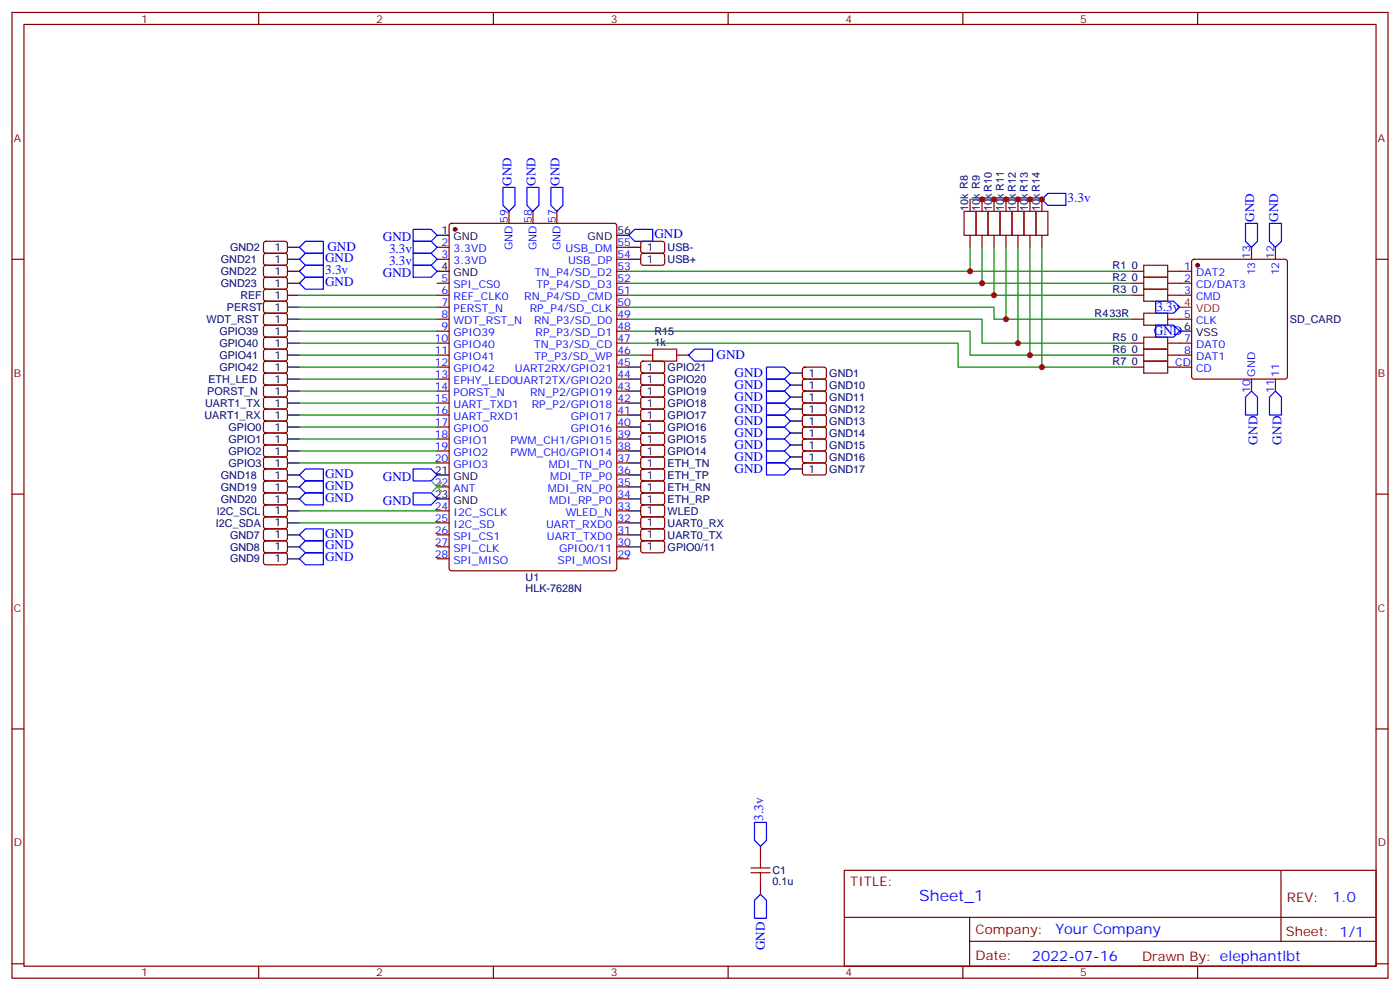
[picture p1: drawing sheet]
<svg xmlns="http://www.w3.org/2000/svg" width="412mm" height="292mm" viewBox="0 0 412 292" stroke-linecap="round" stroke-linejoin="round" font-family="sans-serif">
<g fill="none" stroke="#870000" stroke-width=".35">
<path d="M3.5 3.7h405.4v284.3h-405.4zM7.1 7.2h398.2v277.3h-398.2zM76.2 3.7v3.5M145.3 3.7v3.5M214.5 3.7v3.5M283.6 3.7v3.5M352.8 3.7v3.5M285.8 58.7v3.5M289.3 58.7v3.5M292.8 58.7v3.5M296.3 58.7v3.5M299.9 58.7v3.5"/>
<path d="M303.4 58.7v3.5M306.9 58.7v3.5M3.5 76.3h3.6M77.8 74.8l.5-.2h5.9l.5 .7-.1 2.4-.6 .4-6-.1-.4-.6v-2.1zM77.8 78.3l.5-.2 5.9 .1 .5 .6-.1 2.4-.6 .4h-6l-.4-.7v-2.1zM77.8 71.3l.5-.3 5.9 .1 .5 .7-.1 2.3-.6 .5-6-.1-.4-.6v-2.1zM128.8 76.3h3.5M128.8 72.8h3.5M132.5 66l.5-.2h48l.6 .4 .1 101.2-.5 .6-48.2 .1-.7-.5v-101.1zM149.9 62.2v3.6M157 62.2v3.6M164 62.2v3.6"/>
<path d="M181.7 76.3h3.5M181.7 72.8h3.5M181.7 79.9h3.5M189 74.8l.4-.2h6l.4 .7-.1 2.4-.6 .4-5.9-.1-.5-.6v-2.1zM189 71.3l.4-.3 6 .1 .4 .7-.1 2.3-.6 .5-5.9-.1-.5-.6v-2.1zM285.8 69.3v3.5M289.3 69.3v3.5M292.8 69.3v3.5M296.3 69.3v3.5M299.9 69.3v3.5M303.4 69.3v3.5M306.9 69.3v3.5"/>
<path d="M333.4 79.9h3.5M344 79.9h7M351.2 76.5l.5-.2h26.8l.5 .2 .2 .5v33.9l-.2 .5-.5 .2h-26.8l-.5-.2-.2-.5v-33.9zM368.7 72.8v3.5M375.7 72.8v3.5M405.3 76.3h3.6M77.8 81.8l.5-.2 5.9 .1 .5 .6-.1 2.4-.6 .5-6-.1-.4-.6v-2.2zM77.8 85.4l.5-.2h5.9l.5 .7-.1 2.4-.6 .4-6-.1-.4-.6v-2.1zM77.8 88.9l.5-.2h5.9l.5 .7-.1 2.4-.6 .4h-6l-.4-.7v-2.1zM77.8 92.4l.5-.2 5.9 .1 .5 .6-.1 2.4-.6 .4h-6l-.4-.7v-2.1zM77.8 96l.5-.3 5.9 .1 .5 .6-.1 2.4-.6 .5-6-.1-.4-.6v-2.2zM77.8 99.5l.5-.2h5.9l.5 .7-.1 2.4-.6 .4-6-.1-.4-.6v-2.1z"/>
<path d="M128.8 83.4h3.5M128.8 86.9h3.5M128.8 90.5h3.5M128.8 94h3.5M128.8 97.5h3.5M181.7 83.4h3.5M181.7 86.9h3.5M181.7 90.5h3.5M181.7 94h3.5M181.7 97.5h3.5M333.4 83.4h3.5M333.4 86.9h3.5"/>
<path d="M333.4 94h3.5M344 83.4h7M344 86.9h7M344 94h7M77.8 103l.5-.2 5.9 .1 .5 .6-.1 2.4-.6 .4h-6l-.4-.7v-2.1zM77.8 106.5l.5-.2 5.9 .1 .5 .6-.1 2.4-.6 .5-6-.1-.4-.7v-2.1zM77.8 110.1l.5-.2h5.9l.5 .7-.1 2.4-.6 .4-6-.1-.4-.6v-2.1zM77.8 113.6l.5-.2h5.9l.5 .7-.1 2.4-.6 .4-6-.1-.4-.6v-2.1zM77.8 117.1l.5-.2 5.9 .1 .5 .6-.1 2.4-.6 .4h-6l-.4-.7v-2.1zM128.8 101h3.5M128.8 104.6h3.5M128.8 108.1h3.5"/>
<path d="M128.8 111.6h3.5M128.8 115.1h3.5M128.8 118.7h3.5M181.7 101h3.5M181.7 104.6h3.5M181.7 108.1h3.5M181.7 111.6h3.5M181.7 115.1h3.5M181.7 118.7h3.5M188.7 104.6h3.6M189 117.1l.4-.2 6 .1 .4 .6-.1 2.4-.6 .4h-5.9l-.5-.7v-2.1zM189 113.6l.4-.2h6l.4 .7-.1 2.4-.6 .4-5.9-.1-.5-.6v-2.1z"/>
<path d="M189 110.1l.4-.2h6l.4 .7-.1 2.4-.6 .4-5.9-.1-.5-.6v-2.1zM189 106.5l.4-.2 6 .1 .4 .6-.1 2.4-.6 .5-5.9-.1-.5-.7v-2.1zM199.3 104.6h3.5M236.6 118.9l.5-.2h5.9l.4 .7v2.4l-.7 .4-5.9-.1-.4-.6v-2.1zM236.6 115.4l.5-.3 5.9 .1 .4 .7v2.3l-.7 .5-5.9-.1-.4-.6v-2.1zM236.6 111.8l.5-.2 5.9 .1 .4 .6v2.4l-.7 .4h-5.9l-.4-.7v-2.1zM236.6 108.3l.5-.2h5.9l.4 .7v2.4l-.7 .4h-5.9l-.4-.7v-2.1zM333.4 101h3.5M333.4 104.6h3.5M333.4 108.1h3.5M344 101h7M344 104.6h7"/>
<path d="M344 108.1h7M368.7 111.6v3.5M375.7 111.6v3.5M77.8 120.6l.5-.2 5.9 .1 .5 .6-.1 2.4-.6 .5-6-.1-.4-.6v-2.2zM77.8 124.2l.5-.2h5.9l.5 .7-.1 2.4-.6 .4-6-.1-.4-.6v-2.1zM77.8 127.7l.5-.2h5.9l.5 .7-.1 2.4-.6 .4h-6l-.4-.7v-2.1zM77.8 131.2l.5-.2 5.9 .1 .5 .6-.1 2.4-.6 .4h-6l-.4-.7v-2.1zM77.8 134.8l.5-.3 5.9 .1 .5 .7-.1 2.3-.6 .5-6-.1-.4-.6v-2.1zM77.8 138.3l.5-.2h5.9l.5 .7-.1 2.4-.6 .4-6-.1-.4-.6v-2.1zM128.8 122.2h3.5M128.8 125.7h3.5M128.8 129.3h3.5"/>
<path d="M128.8 132.8h3.5M128.8 136.3h3.5M181.7 122.2h3.5M181.7 125.7h3.5M181.7 129.3h3.5M181.7 132.8h3.5M181.7 136.3h3.5M181.7 139.8h3.5M189 138.3l.4-.2h6l.4 .7-.1 2.4-.6 .4-5.9-.1-.5-.6v-2.1zM189 134.8l.4-.3 6 .1 .4 .7-.1 2.3-.6 .5-5.9-.1-.5-.6v-2.1zM189 131.2l.4-.2 6 .1 .4 .6-.1 2.4-.6 .4h-5.9l-.5-.7v-2.1zM189 127.7l.4-.2h6l.4 .7-.1 2.4-.6 .4h-5.9l-.5-.7v-2.1z"/>
<path d="M189 124.2l.4-.2h6l.4 .7-.1 2.4-.6 .4-5.9-.1-.5-.6v-2.1zM189 120.6l.4-.2 6 .1 .4 .6-.1 2.4-.6 .5-5.9-.1-.5-.6v-2.2zM236.6 136.5l.5-.2 5.9 .1 .4 .6v2.4l-.7 .4h-5.9l-.4-.7v-2.1zM236.6 133l.5-.2h5.9l.4 .7v2.4l-.7 .4-5.9-.1-.4-.6v-2.1zM236.6 129.5l.5-.2h5.9l.4 .7v2.4l-.7 .4-5.9-.1-.4-.6v-2.1zM236.6 125.9l.5-.2 5.9 .1 .4 .6v2.4l-.7 .5-5.9-.1-.4-.6v-2.2zM236.6 122.4l.5-.2 5.9 .1 .4 .6v2.4l-.7 .4h-5.9l-.4-.7v-2.1zM3.5 145.5h3.6M77.8 141.8l.5-.2 5.9 .1 .5 .6-.1 2.4-.6 .4h-6l-.4-.7v-2.1zM77.8 145.3l.5-.2 5.9 .1 .5 .6-.1 2.4-.6 .5-6-.1-.4-.6v-2.2zM77.8 148.9l.5-.2h5.9l.5 .7-.1 2.4-.6 .4-6-.1-.4-.6v-2.1zM77.8 152.4l.5-.2h5.9l.5 .7-.1 2.4-.6 .4h-6l-.4-.7v-2.1z"/>
<path d="M77.8 155.9l.5-.2 5.9 .1 .5 .6-.1 2.4-.6 .4h-6l-.4-.7v-2.1zM77.8 159.5l.5-.3 5.9 .1 .5 .6-.1 2.4-.6 .5-6-.1-.4-.6v-2.2zM128.8 143.4h3.5M128.8 150.4h3.5M128.8 154h3.5M128.8 157.5h3.5M181.7 143.4h3.5M181.7 150.4h3.5M181.7 154h3.5M181.7 157.5h3.5M181.7 146.9h3.5M189 159.5l.4-.3 6 .1 .4 .6-.1 2.4-.6 .5-5.9-.1-.5-.6v-2.2z"/>
<path d="M189 155.9l.4-.2 6 .1 .4 .6-.1 2.4-.6 .4h-5.9l-.5-.7v-2.1zM189 152.4l.4-.2h6l.4 .7-.1 2.4-.6 .4h-5.9l-.5-.7v-2.1zM189 148.9l.4-.2h6l.4 .7-.1 2.4-.6 .4-5.9-.1-.5-.6v-2.1zM189 145.3l.4-.2 6 .1 .4 .6-.1 2.4-.6 .5-5.9-.1-.5-.6v-2.2zM189 141.8l.4-.2 6 .1 .4 .6-.1 2.4-.6 .4h-5.9l-.5-.7v-2.1zM405.3 145.5h3.6M77.8 163l.5-.2h5.9l.5 .7-.1 2.4-.6 .4-6-.1-.4-.6v-2.1zM128.8 161h3.5M128.8 164.5h3.5M181.7 161h3.5M181.7 164.5h3.5M3.5 214.6h3.6"/>
<path d="M405.3 214.6h3.6M224 249.2v3.5M224 259.8v3.5M248.7 256.3h156.6v28.2h-156.6zM377.3 256.3v20.9M248.7 270.1h156.5M285.6 277.2h119.6M285.6 270.1v14.1M3.5 283.8h3.6M76.2 284.5v3.5M145.3 284.5v3.5M214.5 284.5v3.5"/>
<path d="M283.6 284.5v3.5M352.8 284.5v3.5M405.3 283.8h3.6"/>
</g>
<g fill="#870000" stroke="#870000" stroke-width=".35">
<circle cx="134.1" cy="67.5" r=".53"/>
<circle cx="352.8" cy="78.1" r=".53"/>
</g>
<g fill="none" stroke="#000" stroke-width=".35">
<path d="M84.7 79.9h3.5M84.7 76.3h3.5M84.7 72.8h3.5M128.8 69.3h3.5M128.8 79.9h3.5M181.7 69.3h3.5M185.2 76.3h3.5M185.2 72.8h3.5M84.7 83.4h3.5M84.7 86.9h3.5M84.7 90.5h3.5M84.7 94h3.5"/>
<path d="M84.7 97.5h3.5M347.5 97.5h3.5M84.7 101h3.5M84.7 104.6h3.5M84.7 108.1h3.5M84.7 111.6h3.5M84.7 115.1h3.5M84.7 118.7h3.5M185.2 108.1h3.5M185.2 111.6h3.5M185.2 115.1h3.5M185.2 118.7h3.5"/>
<path d="M232.8 116.9h3.6M232.8 113.4h3.6M232.8 109.9h3.6M84.7 139.8h3.5M84.7 122.2h3.5M84.7 125.7h3.5M84.7 129.3h3.5M84.7 132.8h3.5M84.7 136.3h3.5M128.8 139.8h3.5M185.2 139.8h3.5M185.2 122.2h3.5"/>
<path d="M185.2 125.7h3.5M185.2 129.3h3.5M185.2 132.8h3.5M185.2 136.3h3.5M232.8 138.1h3.6M232.8 134.5h3.6M232.8 131h3.6M232.8 127.5h3.6M232.8 124h3.6M232.8 120.4h3.6M84.7 146.9h3.5M84.7 143.4h3.5"/>
<path d="M84.7 150.4h3.5M84.7 154h3.5M84.7 157.5h3.5M128.8 146.9h3.5M185.2 146.9h3.5M185.2 143.4h3.5M185.2 150.4h3.5M185.2 154h3.5M185.2 157.5h3.5M84.7 161h3.5M84.7 164.5h3.5M185.2 161h3.5"/>
</g>
<g fill="none" stroke="#00f" stroke-width=".35">
<path d="M148.2 55.2h3.5v5.3l-1.8 1.7-1.7-1.7zM155.2 55.2h3.5v5.3l-1.7 1.7-1.8-1.7zM162.3 55.2h3.5v5.3l-1.8 1.7-1.7-1.7zM306.9 58.7l1.8-1.8h5.3v3.6h-5.3zM88.2 76.3l1.8-1.7h5.2v3.5h-5.2zM88.2 79.9l1.8-1.8h5.2v3.5h-5.2zM88.2 72.8l1.8-1.8h5.2v3.6h-5.2zM121.7 67.5h5.3l1.8 1.8-1.8 1.7h-5.3zM121.7 78.1h5.3l1.8 1.8-1.8 1.7h-5.3zM121.7 71h5.3l1.8 1.8-1.8 1.8h-5.3zM121.7 74.6h5.3l1.8 1.7-1.8 1.8h-5.3zM185.2 69.3l1.8-1.8h5.3v3.5h-5.3z"/>
<path d="M366.9 65.8h3.5v5.2l-1.7 1.8-1.8-1.8zM373.9 65.8h3.6v5.2l-1.8 1.8-1.8-1.8zM88.2 83.4l1.8-1.8h5.2v3.6h-5.2zM340.4 95.7h5.3l1.8 1.8-1.8 1.8h-5.3zM340.4 88.7h5.3l1.8 1.8-1.8 1.7h-5.3zM202.8 104.6l1.8-1.8h5.3v3.5h-5.3zM225.8 111.6h5.3l1.7 1.8-1.7 1.7h-5.3zM225.8 115.1h5.3l1.7 1.8-1.7 1.8h-5.3zM225.8 118.7h5.3l1.7 1.7-1.7 1.8h-5.3zM225.8 108.1h5.3l1.7 1.8-1.7 1.7h-5.3zM368.7 115.1l1.7 1.8v5.3h-3.5v-5.3zM375.7 115.1l1.8 1.8v5.3h-3.6v-5.3z"/>
<path d="M88.2 139.8l1.8-1.7h5.2v3.5h-5.2zM121.7 138.1h5.3l1.8 1.7-1.8 1.8h-5.3zM225.8 122.2h5.3l1.7 1.8-1.7 1.7h-5.3zM225.8 125.7h5.3l1.7 1.8-1.7 1.8h-5.3zM225.8 129.3h5.3l1.7 1.7-1.7 1.8h-5.3zM225.8 132.8h5.3l1.7 1.7-1.7 1.8h-5.3zM225.8 136.3h5.3l1.7 1.8-1.7 1.7h-5.3zM88.2 143.4l1.8-1.8h5.2v3.5h-5.2zM88.2 146.9l1.8-1.8h5.2v3.6h-5.2zM88.2 157.5l1.8-1.8h5.2v3.5h-5.2zM121.7 145.1h5.3l1.8 1.8-1.8 1.8h-5.3zM88.2 161l1.8-1.8h5.2v3.6h-5.2z"/>
<path d="M90 162.8h5.2v3.5h-5.2l-1.8-1.8zM222.2 242.1h3.6v5.3l-1.8 1.8-1.8-1.8zM224 263.3l1.8 1.8v5.3h-3.6v-5.3z"/>
</g>
<g fill="none" stroke="#008700" stroke-width=".35">
<path d="M285.8 58.7h21.1M185.2 79.9h148.2M285.8 72.8v7.1M289.3 72.8v10.6M292.8 72.8v14.1M296.3 72.8v21.2M299.9 72.8v28.2M303.4 72.8v31.8M306.9 72.8v35.3M88.2 90.5h40.6M88.2 94h40.6M88.2 97.5h40.6"/>
<path d="M88.2 86.9h40.6M185.2 90.5h107.6v3.5h40.6M185.2 94h104.1v7h44.1M185.2 97.5h100.6v7.1h47.6M185.2 86.9h148.2M185.2 83.4h148.2M88.2 101h40.6M88.2 104.6h40.6M88.2 108.1h40.6M88.2 111.6h40.6M88.2 115.1h40.6M88.2 118.7h40.6"/>
<path d="M185.2 101h97v7.1h51.2M185.2 104.6h3.5M88.2 122.2h40.6M88.2 125.7h40.6M88.2 129.3h40.6M88.2 132.8h40.6M88.2 136.3h40.6M88.2 150.4h40.6M88.2 154h40.6"/>
</g>
<path d="M347.5 90.5h3.5" fill="none" stroke="#f00" stroke-width=".35"/>
<g fill="none" stroke="#a10000" stroke-width=".35">
<path d="M284 62.2h3.5v7.1h-3.5zM287.5 62.2h3.5v7.1h-3.5zM291 62.2h3.6v7.1h-3.6zM294.6 62.2h3.5v7.1h-3.5zM298.1 62.2h3.5v7.1h-3.5zM301.6 62.2h3.6v7.1h-3.6zM305.2 62.2h3.5v7.1h-3.5zM336.9 78.1h7.1v3.5h-7.1zM336.9 81.6h7.1v3.6h-7.1zM336.9 85.2h7.1v3.5h-7.1zM336.9 92.2h7.1v3.5h-7.1zM336.9 99.3h7.1v3.5h-7.1z"/>
<path d="M192.3 102.8h7v3.5h-7zM336.9 102.8h7.1v3.5h-7.1zM336.9 106.3h7.1v3.6h-7.1zM221.2 257h5.6M221.2 255.6h5.6M224 252.7v2.9M224 257v2.8"/>
</g>
<path d="M127.4 142l2.8 2.8M130.2 142l-2.8 2.8" fill="none" stroke="#3c3" stroke-width=".35"/>
<g fill="#c00">
<circle cx="289.3" cy="58.7" r=".88"/>
<circle cx="292.8" cy="58.7" r=".88"/>
<circle cx="296.3" cy="58.7" r=".88"/>
<circle cx="299.9" cy="58.7" r=".88"/>
<circle cx="303.4" cy="58.7" r=".88"/>
<circle cx="306.9" cy="58.7" r=".88"/>
<circle cx="285.8" cy="79.9" r=".88"/>
<circle cx="289.3" cy="83.4" r=".88"/>
<circle cx="292.8" cy="86.9" r=".88"/>
<circle cx="296.3" cy="94" r=".88"/>
<circle cx="299.9" cy="101" r=".88"/>
<circle cx="303.4" cy="104.6" r=".88"/>
<circle cx="306.9" cy="108.1" r=".88"/>
</g>
<text font-size="4.6" fill="#00f" x="270.8" y="265.3">Sheet_1</text>
<g font-size="4.2" fill="#00f">
<text x="392.5" y="265.5">1.0</text>
<text x="310.9" y="275.1">Your Company</text>
<text x="304" y="282.9">2022-07-16</text>
</g>
<g font-size="3.9" fill="#00f">
<text x="150.7" y="54.7" transform="rotate(-90 150.7 54.7)">GND</text>
<text x="157.8" y="54.7" transform="rotate(-90 157.8 54.7)">GND</text>
<text x="164.8" y="54.7" transform="rotate(-90 164.8 54.7)">GND</text>
<text x="314.5" y="59.4">3.3v</text>
<text x="369.4" y="65.3" transform="rotate(-90 369.4 65.3)">GND</text>
<text x="376.5" y="65.3" transform="rotate(-90 376.5 65.3)">GND</text>
<text x="112.8" y="71">GND</text>
<text x="192.8" y="70.1">GND</text>
<text x="95.8" y="77.1">GND</text>
<text x="96.5" y="74">GND</text>
<text x="114.6" y="74.6">3.3v</text>
<text x="95.8" y="80.6">3.3v</text>
<text x="112.8" y="81.6">GND</text>
<text x="114.6" y="78.1">3.3v</text>
<text x="95.8" y="84.2">GND</text>
<text x="340.6" y="91.7">3.3v</text>
<text x="339.9" y="98.7">GND</text>
<text x="211.1" y="105.8">GND</text>
<text x="216.4" y="111.1">GND</text>
<text x="216.4" y="114.7">GND</text>
<text x="216.4" y="118.2">GND</text>
<text x="216.4" y="121.7">GND</text>
<text x="216.4" y="125.2">GND</text>
<text x="216.4" y="128.8">GND</text>
<text x="370.4" y="130.9" transform="rotate(-90 370.4 130.9)">GND</text>
<text x="377.5" y="130.9" transform="rotate(-90 377.5 130.9)">GND</text>
<text x="216.4" y="132.3">GND</text>
<text x="216.4" y="135.8">GND</text>
<text x="95.8" y="140.6">GND</text>
<text x="112.8" y="141.6">GND</text>
<text x="216.4" y="139.3">GND</text>
<text x="95.8" y="144.1">GND</text>
<text x="95.8" y="147.7">GND</text>
<text x="112.8" y="148.7">GND</text>
<text x="95.8" y="158.3">GND</text>
<text x="95.8" y="161.8">GND</text>
<text x="95.8" y="165.3">GND</text>
<text x="224.8" y="241.7" transform="rotate(-90 224.8 241.7)">3.3v</text>
<text x="225.3" y="279.7" transform="rotate(-90 225.3 279.7)">GND</text>
</g>
<g font-size="3.9" fill="#800">
<text x="250.5" y="260.8">TITLE:</text>
<text x="379.1" y="265.5">REV:</text>
<text x="287.4" y="275">Company:</text>
<text x="378.7" y="275.7">Sheet: 1/1</text>
<text x="287.4" y="282.7">Date:</text>
<text x="336.4" y="282.8">Drawn By: elephantlbt</text>
</g>
<g font-size="3.2" fill="#800">
<text x="41.6" y="6.7">1</text>
<text x="110.8" y="6.7">2</text>
<text x="179.9" y="6.7">3</text>
<text x="249.1" y="6.7">4</text>
<text x="318.2" y="6.7">5</text>
<text x="4.1" y="41.8">A</text>
<text x="405.9" y="41.8">A</text>
<text x="4.1" y="110.9">B</text>
<text x="405.9" y="110.9">B</text>
<text x="4.1" y="180.1">C</text>
<text x="405.9" y="180.1">C</text>
<text x="4.1" y="249.2">D</text>
<text x="405.9" y="249.2">D</text>
<text x="41.6" y="287.5">1</text>
<text x="110.8" y="287.5">2</text>
<text x="179.9" y="287.5">3</text>
<text x="249.1" y="287.5">4</text>
<text x="318.2" y="287.5">5</text>
</g>
<g font-size="3.2" fill="#00f">
<text x="149.6" y="65.8" transform="rotate(-90 149.6 65.8)">59</text>
<text x="156.6" y="65.8" transform="rotate(-90 156.6 65.8)">58</text>
<text x="163.7" y="65.8" transform="rotate(-90 163.7 65.8)">57</text>
<text x="130.1" y="72.5">2</text>
<text x="130.1" y="76">3</text>
<text x="133.6" y="74.2">3.3VD</text>
<text x="133.6" y="77.8">3.3VD</text>
<text x="151" y="73.7" transform="rotate(-90 151 73.7)">GND</text>
<text x="158" y="73.7" transform="rotate(-90 158 73.7)">GND</text>
<text x="165.1" y="73.7" transform="rotate(-90 165.1 73.7)">GND</text>
<text x="166.6" y="74.2">USB_DM</text>
<text x="167.3" y="77.8">USB_DP</text>
<text x="181.9" y="76">54</text>
<text x="181.9" y="72.5">55</text>
<text x="368.3" y="76.3" transform="rotate(-90 368.3 76.3)">13</text>
<text x="375.4" y="76.3" transform="rotate(-90 375.4 76.3)">12</text>
<text x="130.1" y="83">5</text>
<text x="157.6" y="81.3">TN_P4/SD_D2</text>
<text x="181.9" y="83">52</text>
<text x="181.9" y="79.5">53</text>
<text x="348.8" y="79.5">1</text>
<text x="348.8" y="83">2</text>
<text x="352.3" y="81.3">DAT2</text>
<text x="369.7" y="81.1" transform="rotate(-90 369.7 81.1)">13</text>
<text x="376.8" y="81.1" transform="rotate(-90 376.8 81.1)">12</text>
<text x="130.1" y="86.6">6</text>
<text x="133.6" y="84.8">SPI_CS0</text>
<text x="133.6" y="88.3">REF_CLK0</text>
<text x="154.4" y="88.3">RN_P4/SD_CMD</text>
<text x="158" y="84.8">TP_P4/SD_D3</text>
<text x="181.9" y="86.6">51</text>
<text x="348.8" y="86.6">3</text>
<text x="352.3" y="84.8">CD/DAT3</text>
<text x="352.3" y="88.3">CMD</text>
<text x="130.1" y="90.1">7</text>
<text x="130.1" y="93.6">8</text>
<text x="133.6" y="91.9">PERST_N</text>
<text x="133.6" y="95.4">WDT_RST_N</text>
<text x="156.1" y="91.9">RP_P4/SD_CLK</text>
<text x="157.3" y="95.4">RN_P3/SD_D0</text>
<text x="181.9" y="93.6">49</text>
<text x="181.9" y="90.1">50</text>
<text x="348.8" y="93.6">5</text>
<text x="352.3" y="95.4">CLK</text>
<text x="128.1" y="100.7">10</text>
<text x="130.1" y="97.2">9</text>
<text x="133.6" y="98.9">GPIO39</text>
<text x="157.8" y="98.9">RP_P3/SD_D1</text>
<text x="181.9" y="100.7">47</text>
<text x="181.9" y="97.2">48</text>
<text x="348.8" y="100.7">7</text>
<text x="128.1" y="104.2">11</text>
<text x="128.1" y="107.7">12</text>
<text x="133.6" y="102.4">GPIO40</text>
<text x="133.6" y="106">GPIO41</text>
<text x="157.4" y="102.4">TN_P3/SD_CD</text>
<text x="157.4" y="106">TP_P3/SD_WP</text>
<text x="181.9" y="107.7">45</text>
<text x="181.9" y="104.2">46</text>
<text x="346.2" y="107.7">CD</text>
<text x="348.8" y="104.2">8</text>
<text x="352.3" y="102.4">DAT0</text>
<text x="352.3" y="106">DAT1</text>
<text x="128.1" y="111.3">13</text>
<text x="133.6" y="109.5">GPIO42</text>
<text x="133.6" y="113">EPHY_LED0UART2TX/GPIO20</text>
<text x="151.6" y="109.5">UART2RX/GPIO21</text>
<text x="181.9" y="111.3">44</text>
<text x="352.3" y="109.5">CD</text>
<text x="369.7" y="110.9" transform="rotate(-90 369.7 110.9)">GND</text>
<text x="376.8" y="110.9" transform="rotate(-90 376.8 110.9)">11</text>
<text x="128.1" y="114.8">14</text>
<text x="128.1" y="118.3">15</text>
<text x="133.6" y="116.6">PORST_N</text>
<text x="156.2" y="116.6">RN_P2/GPIO19</text>
<text x="181.9" y="118.3">42</text>
<text x="181.9" y="114.8">43</text>
<text x="368.3" y="115.7" transform="rotate(-90 368.3 115.7)">10</text>
<text x="375.4" y="115.7" transform="rotate(-90 375.4 115.7)">11</text>
<text x="128.1" y="121.8">16</text>
<text x="128.1" y="125.4">17</text>
<text x="133.6" y="120.1">UART_TXD1</text>
<text x="133.6" y="123.6">UART_RXD1</text>
<text x="156.6" y="120.1">RP_P2/GPIO18</text>
<text x="168.1" y="123.6">GPIO17</text>
<text x="181.9" y="125.4">40</text>
<text x="181.9" y="121.8">41</text>
<text x="128.1" y="128.9">18</text>
<text x="133.6" y="127.1">GPIO0</text>
<text x="133.6" y="130.7">GPIO1</text>
<text x="150.3" y="130.7">PWM_CH1/GPIO15</text>
<text x="168.1" y="127.1">GPIO16</text>
<text x="181.9" y="128.9">39</text>
<text x="128.1" y="132.4">19</text>
<text x="128.1" y="136">20</text>
<text x="133.6" y="134.2">GPIO2</text>
<text x="133.6" y="137.7">GPIO3</text>
<text x="150.3" y="134.2">PWM_CH0/GPIO14</text>
<text x="161.6" y="137.7">MDI_TN_P0</text>
<text x="181.9" y="136">37</text>
<text x="181.9" y="132.4">38</text>
<text x="128.1" y="143">22</text>
<text x="162.1" y="141.3">MDI_TP_P0</text>
<text x="181.9" y="143">35</text>
<text x="181.9" y="139.5">36</text>
<text x="133.6" y="144.8">ANT</text>
<text x="161.4" y="144.8">MDI_RN_P0</text>
<text x="161.8" y="148.3">MDI_RP_P0</text>
<text x="181.9" y="146.5">34</text>
<text x="128.1" y="150.1">24</text>
<text x="128.1" y="153.6">25</text>
<text x="133.6" y="151.8">I2C_SCLK</text>
<text x="133.6" y="155.4">I2C_SD</text>
<text x="160.9" y="155.4">UART_RXD0</text>
<text x="166.6" y="151.8">WLED_N</text>
<text x="181.9" y="153.6">32</text>
<text x="181.9" y="150.1">33</text>
<text x="128.1" y="157.1">26</text>
<text x="128.1" y="160.7">27</text>
<text x="133.6" y="158.9">SPI_CS1</text>
<text x="161.1" y="158.9">UART_TXD0</text>
<text x="181.9" y="160.7">30</text>
<text x="181.9" y="157.1">31</text>
<text x="128.1" y="164.2">28</text>
<text x="133.6" y="162.4">SPI_CLK</text>
<text x="133.6" y="165.9">SPI_MISO</text>
<text x="164.3" y="165.9">SPI_MOSI</text>
<text x="164.7" y="162.4">GPIO0/11</text>
<text x="181.9" y="164.2">29</text>
</g>
<g font-size="3.2" fill="#000080">
<text x="285.1" y="62.3" transform="rotate(-90 285.1 62.3)">10k R8</text>
<text x="288.7" y="62.3" transform="rotate(-90 288.7 62.3)">10k R9</text>
<text x="292.2" y="62.3" transform="rotate(-90 292.2 62.3)">10k R10</text>
<text x="295.7" y="62.3" transform="rotate(-90 295.7 62.3)">10k R11</text>
<text x="299.3" y="62.3" transform="rotate(-90 299.3 62.3)">10k R12</text>
<text x="302.8" y="62.3" transform="rotate(-90 302.8 62.3)">10k R13</text>
<text x="306.3" y="62.3" transform="rotate(-90 306.3 62.3)">10k R14</text>
<text x="65.1" y="77.5">GND21</text>
<text x="67.8" y="74">GND2</text>
<text x="196.7" y="77.5">USB+</text>
<text x="196.7" y="73.9">USB-</text>
<text x="65.1" y="81">GND22</text>
<text x="327.7" y="79.2">R1</text>
<text x="327.7" y="82.8">R2</text>
<text x="333.4" y="79.2">0</text>
<text x="333.4" y="82.8">0</text>
<text x="65.1" y="84.6">GND23</text>
<text x="70.8" y="88">REF</text>
<text x="327.7" y="86.3">R3</text>
<text x="333.4" y="86.3">0</text>
<text x="60.8" y="95.1">WDT_RST</text>
<text x="66.8" y="91.6">PERST</text>
<text x="322.5" y="93.4">R433R</text>
<text x="379.9" y="95.1">SD_CARD</text>
<text x="64.6" y="98.7">GPIO39</text>
<text x="192.8" y="101.7">1k</text>
<text x="192.8" y="98.5">R15</text>
<text x="327.7" y="100.4">R5</text>
<text x="333.4" y="100.4">0</text>
<text x="64.6" y="102.2">GPIO40</text>
<text x="64.6" y="105.7">GPIO41</text>
<text x="327.7" y="103.9">R6</text>
<text x="327.7" y="107.5">R7</text>
<text x="333.4" y="103.9">0</text>
<text x="333.4" y="107.5">0</text>
<text x="61.4" y="112.8">ETH_LED</text>
<text x="64.6" y="109.3">GPIO42</text>
<text x="196.7" y="112.8">GPIO20</text>
<text x="196.7" y="109.2">GPIO21</text>
<text x="244.3" y="111">GND1</text>
<text x="60.4" y="119.8">UART1_TX</text>
<text x="61" y="116.3">PORST_N</text>
<text x="196.7" y="119.8">GPIO18</text>
<text x="196.7" y="116.3">GPIO19</text>
<text x="244.3" y="118">GND11</text>
<text x="244.3" y="114.5">GND10</text>
<text x="60.2" y="123.4">UART1_RX</text>
<text x="196.7" y="123.3">GPIO17</text>
<text x="244.3" y="125.1">GND13</text>
<text x="244.3" y="121.6">GND12</text>
<text x="67.3" y="126.9">GPIO0</text>
<text x="67.3" y="130.4">GPIO1</text>
<text x="196.7" y="130.4">GPIO15</text>
<text x="196.7" y="126.9">GPIO16</text>
<text x="244.3" y="128.6">GND14</text>
<text x="67.3" y="133.9">GPIO2</text>
<text x="67.3" y="137.4">GPIO3</text>
<text x="196.7" y="137.4">ETH_TN</text>
<text x="196.7" y="133.9">GPIO14</text>
<text x="244.3" y="135.7">GND16</text>
<text x="244.3" y="132.2">GND15</text>
<text x="65.1" y="141">GND18</text>
<text x="196.7" y="141">ETH_TP</text>
<text x="244.3" y="139.2">GND17</text>
<text x="65.1" y="144.5">GND19</text>
<text x="65.1" y="148">GND20</text>
<text x="196.7" y="148">ETH_RP</text>
<text x="196.7" y="144.5">ETH_RN</text>
<text x="63.6" y="155">I2C_SDA</text>
<text x="63.9" y="151.5">I2C_SCL</text>
<text x="196.7" y="155.1">UART0_RX</text>
<text x="196.7" y="151.6">WLED</text>
<text x="67.8" y="158.6">GND7</text>
<text x="196.7" y="158.6">UART0_TX</text>
<text x="67.8" y="162.1">GND8</text>
<text x="67.8" y="165.6">GND9</text>
<text x="196.7" y="162.1">GPIO0/11</text>
<text x="154.8" y="171.1">U1</text>
<text x="154.8" y="174.2">HLK-7628N</text>
<text x="227.5" y="257.3">C1</text>
<text x="227.5" y="260.6">0.1u</text>
</g>
<g font-size="3.2">
<text x="130.1" y="68.9">1</text>
<text x="133.6" y="70.7">GND</text>
<text x="173.1" y="70.7">GND</text>
<text x="181.9" y="68.9">56</text>
<text x="80.9" y="77.4">1</text>
<text x="80.9" y="73.9">1</text>
<text x="190.5" y="77.4">1</text>
<text x="190.5" y="73.9">1</text>
<text x="80.9" y="80.9">1</text>
<text x="130.1" y="79.5">4</text>
<text x="133.6" y="81.3">GND</text>
<text x="80.9" y="84.5">1</text>
<text x="80.9" y="88">1</text>
<text x="80.9" y="91.5">1</text>
<text x="80.9" y="95">1</text>
<text x="80.9" y="98.6">1</text>
<text x="348.8" y="97.2">6</text>
<text x="352.3" y="98.9">VSS</text>
<text x="80.9" y="102.1">1</text>
<text x="80.9" y="105.6">1</text>
<text x="80.9" y="109.1">1</text>
<text x="80.9" y="112.7">1</text>
<text x="190.5" y="112.7">1</text>
<text x="190.5" y="109.1">1</text>
<text x="238.1" y="110.9">1</text>
<text x="80.9" y="116.2">1</text>
<text x="80.9" y="119.7">1</text>
<text x="190.5" y="119.7">1</text>
<text x="190.5" y="116.2">1</text>
<text x="238.1" y="118">1</text>
<text x="238.1" y="114.4">1</text>
<text x="80.9" y="123.3">1</text>
<text x="190.5" y="123.3">1</text>
<text x="238.1" y="125">1</text>
<text x="238.1" y="121.5">1</text>
<text x="80.9" y="126.8">1</text>
<text x="80.9" y="130.3">1</text>
<text x="190.5" y="130.3">1</text>
<text x="190.5" y="126.8">1</text>
<text x="238.1" y="128.6">1</text>
<text x="80.9" y="133.8">1</text>
<text x="80.9" y="137.4">1</text>
<text x="190.5" y="137.4">1</text>
<text x="190.5" y="133.8">1</text>
<text x="238.1" y="135.6">1</text>
<text x="238.1" y="132.1">1</text>
<text x="80.9" y="140.9">1</text>
<text x="128.1" y="139.5">21</text>
<text x="133.6" y="141.3">GND</text>
<text x="190.5" y="140.9">1</text>
<text x="238.1" y="139.1">1</text>
<text x="80.9" y="144.4">1</text>
<text x="80.9" y="148">1</text>
<text x="128.1" y="146.5">23</text>
<text x="133.6" y="148.3">GND</text>
<text x="190.5" y="148">1</text>
<text x="190.5" y="144.4">1</text>
<text x="80.9" y="151.5">1</text>
<text x="80.9" y="155">1</text>
<text x="190.5" y="155">1</text>
<text x="190.5" y="151.5">1</text>
<text x="80.9" y="158.5">1</text>
<text x="190.5" y="158.5">1</text>
<text x="80.9" y="162.1">1</text>
<text x="80.9" y="165.6">1</text>
<text x="190.5" y="162.1">1</text>
</g>
<g font-size="3.2" fill="#f00">
<text x="348.8" y="90.1">4</text>
<text x="352.3" y="91.9">VDD</text>
</g>
</svg>
